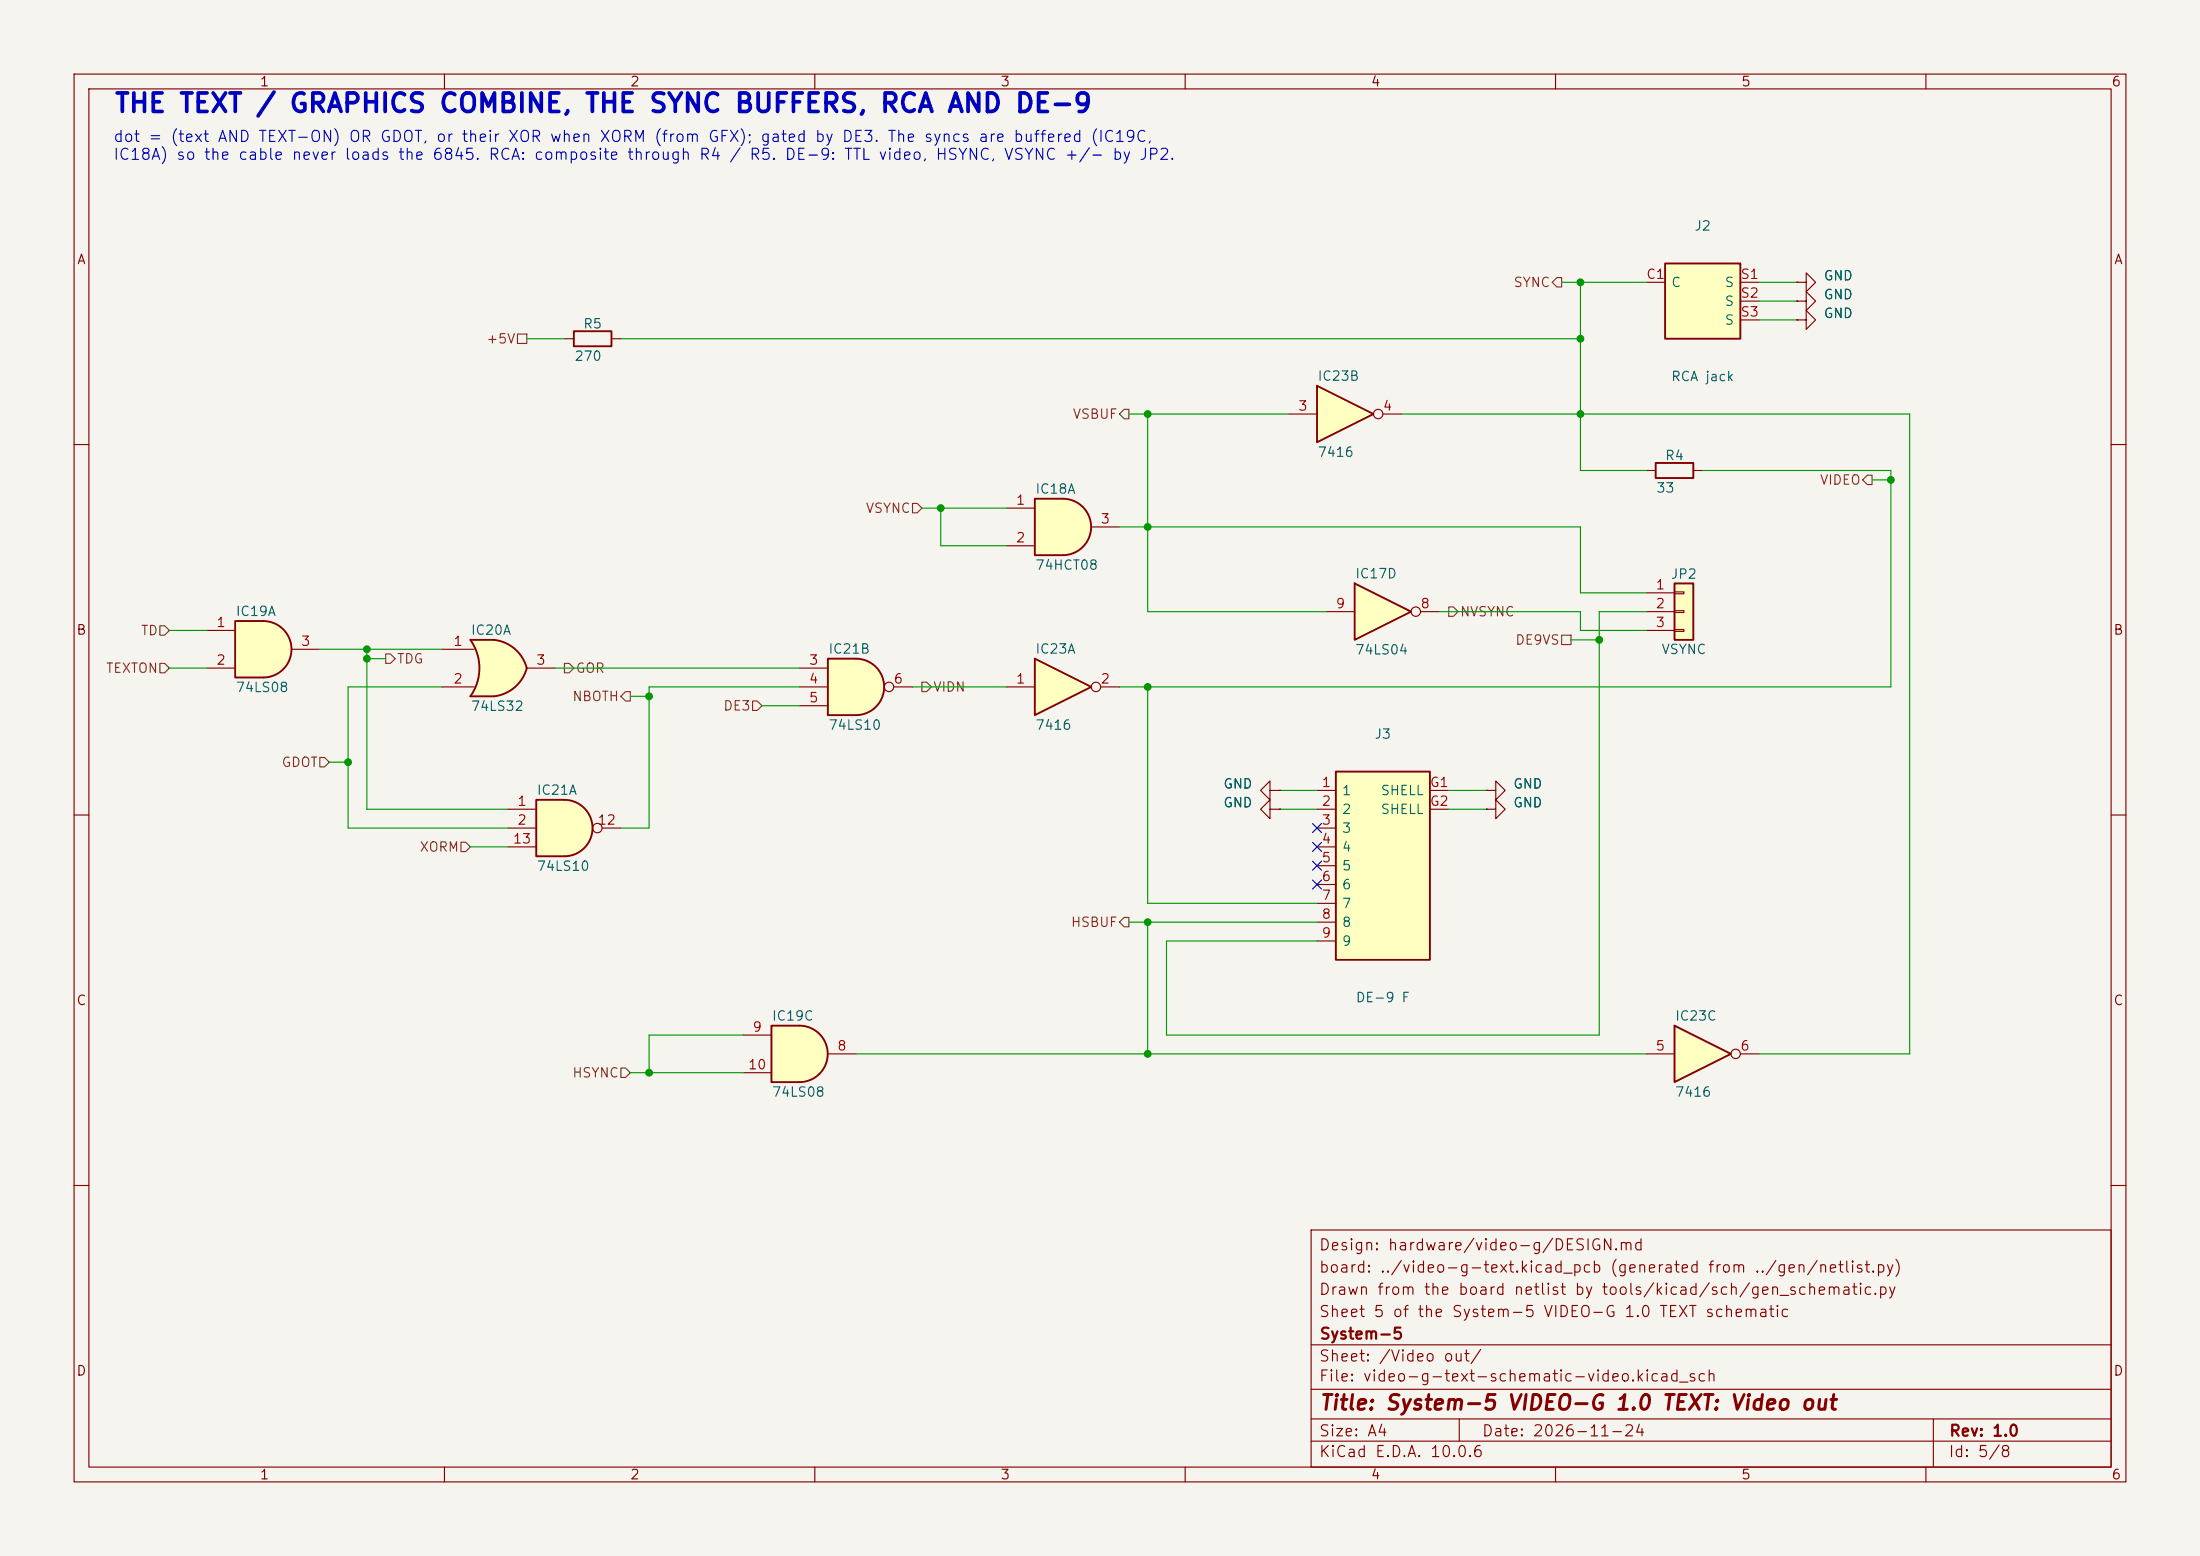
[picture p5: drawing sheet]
<svg xmlns="http://www.w3.org/2000/svg" width="297mm" height="210mm" viewBox="0 0 297 210" stroke-linecap="round" stroke-linejoin="round" font-family="sans-serif">
<path d="M0 0h297v210h-297z" fill="#f5f4ef" stroke="#f5f4ef" stroke-width=".14"/>
<g fill="none" stroke="#840000" stroke-width=".15">
<path d="M10 10h277v190h-277zM12 12h273v186h-273zM60 10v2M110 10v2M160 10v2M210 10v2M260 10v2M10 60h2M285 60h2M10 110h2M285 110h2M10 160h2"/>
<path d="M177 166h108v32h-108zM285 160h2M60 198v2M110 198v2M160 198v2M177 194.5h108M177 191.5h108M177 187.5h108M177 181.5h108M197 191.5v3M210 198v2M260 198v2"/>
<path d="M261 191.5v6.5"/>
</g>
<path d="M35.6 83.8a3.8 3.8 0 0 1 3.8 3.8 3.8 3.8 0 0 1-3.8 3.8z" fill="#ffffc2" stroke="#ffffc2" stroke-width=".14"/>
<path d="M31.7 83.8h3.9v7.6h-3.9z" fill="#ffffc2"/>
<path d="M31.7 83.8h3.9a3.8 3.8 0 0 1 3.8 3.8 3.8 3.8 0 0 1-3.8 3.8h-3.9z" fill="none" stroke="#840000" stroke-width=".25"/>
<path d="M27.9 85.1h3.8M27.9 90.2h3.8M39.4 87.6h3.8" fill="none" stroke="#840000" stroke-width=".15"/>
<path d="M143.5 67.3a3.8 3.8 0 0 1 3.8 3.8 3.8 3.8 0 0 1-3.8 3.8z" fill="#ffffc2" stroke="#ffffc2" stroke-width=".14"/>
<path d="M139.7 67.3h3.8v7.6h-3.8z" fill="#ffffc2"/>
<path d="M139.7 67.3h3.8a3.8 3.8 0 0 1 3.8 3.8 3.8 3.8 0 0 1-3.8 3.8h-3.8z" fill="none" stroke="#840000" stroke-width=".25"/>
<path d="M135.9 68.6h3.8M135.9 73.7h3.8M147.3 71.1h3.8" fill="none" stroke="#840000" stroke-width=".15"/>
<path d="M76.2 108a3.8 3.8 0 0 1 3.8 3.8 3.8 3.8 0 0 1-3.8 3.8z" fill="#ffffc2" stroke="#ffffc2" stroke-width=".14"/>
<path d="M72.4 108h3.8v7.6h-3.8z" fill="#ffffc2"/>
<path d="M72.4 108h3.8a3.8 3.8 0 0 1 3.8 3.8 3.8 3.8 0 0 1-3.8 3.8h-3.8z" fill="none" stroke="#840000" stroke-width=".25"/>
<g fill="none" stroke="#840000" stroke-width=".15">
<path d="M68.6 109.2h3.8M68.6 111.8h3.8M68.6 114.3h3.8M81.3 111.8h2.5"/>
<circle cx="80.6" cy="111.8" r=".63"/>
</g>
<path d="M107.9 138.4a3.8 3.8 0 0 1 3.8 3.8 3.8 3.8 0 0 1-3.8 3.9z" fill="#ffffc2" stroke="#ffffc2" stroke-width=".14"/>
<path d="M104.1 138.4h3.8v7.7h-3.8z" fill="#ffffc2"/>
<path d="M104.1 138.4h3.8a3.8 3.8 0 0 1 3.8 3.8 3.8 3.8 0 0 1-3.8 3.9h-3.8z" fill="none" stroke="#840000" stroke-width=".25"/>
<path d="M100.3 139.7h3.8M100.3 144.8h3.8M111.8 142.2h3.8" fill="none" stroke="#840000" stroke-width=".15"/>
<path d="M115.6 88.9a3.8 3.8 0 0 1 3.8 3.8 3.8 3.8 0 0 1-3.8 3.8z" fill="#ffffc2" stroke="#ffffc2" stroke-width=".14"/>
<path d="M111.8 88.9h3.8v7.6h-3.8z" fill="#ffffc2"/>
<path d="M77.5 44.7h5v2h-5zM111.8 88.9h3.8a3.8 3.8 0 0 1 3.8 3.8 3.8 3.8 0 0 1-3.8 3.8h-3.8z" fill="none" stroke="#840000" stroke-width=".25"/>
<g fill="none" stroke="#840000" stroke-width=".15">
<path d="M242.6 38.1h1.2v-1.3l1.3 1.3-1.3 1.3v-1.3M242.6 38.1h.1M76.2 45.7h1.3M82.5 45.7h1.3M242.6 40.6h1.2v-1.2l1.3 1.2-1.3 1.3v-1.3M242.6 40.6h.1M242.6 43.2h1.2v-1.3l1.3 1.3-1.3 1.3v-1.3M242.6 43.2h.1M107.9 90.2h3.9M107.9 92.7h3.9M107.9 95.3h3.9M120.6 92.7h2.6"/>
<circle cx="120" cy="92.7" r=".63"/>
</g>
<path d="M224.8 35.6h10.1v10.1h-10.1z" fill="#ffffc2"/>
<path d="M224.8 35.6h10.1v10.1h-10.1zM223.5 62.5h5.1v2h-5.1z" fill="none" stroke="#840000" stroke-width=".25"/>
<path d="M222.2 38.1h2.6M234.9 38.1h2.6M234.9 40.6h2.6M234.9 43.2h2.6M222.2 63.5h1.3M228.6 63.5h1.3" fill="none" stroke="#840000" stroke-width=".15"/>
<path d="M63.5 86.4h3.2M63.5 94h3.2" fill="none" stroke="#ffffc2" stroke-width=".14"/>
<g fill="#ffffc2" stroke="#ffffc2" stroke-width=".14">
<path d="M66.1 88.8l5 1.4a5.2 5.2 0 0 1-4.4 3.8z"/>
<path d="M66.7 86.4a5.1 5.1 0 0 1 4.4 3.8l-5 1.3z"/>
</g>
<path d="M63.5 86.4h3.2v7.6h-3.2a6.7 6.7 0 0 0 0-7.6z" fill="#ffffc2"/>
<path d="M63.5 86.4h3.2a5.1 5.1 0 0 1 4.4 3.8 5.2 5.2 0 0 1-4.4 3.8h-3.2a6.6 6.6 0 0 0 0-7.6z" fill="none" stroke="#840000" stroke-width=".25"/>
<path d="M59.7 87.6h4.3M59.7 92.7h4.3M71.1 90.2h3.8" fill="none" stroke="#840000" stroke-width=".15"/>
<path d="M177.8 52.1l7.6 3.8-7.6 3.8z" fill="#ffffc2"/>
<path d="M177.8 52.1l7.6 3.8-7.6 3.8z" fill="none" stroke="#840000" stroke-width=".25"/>
<g fill="none" stroke="#840000" stroke-width=".15">
<path d="M174 55.9h3.8M186.7 55.9h2.5"/>
<circle cx="186.1" cy="55.9" r=".63"/>
</g>
<path d="M139.7 88.9l7.6 3.8-7.6 3.8z" fill="#ffffc2"/>
<path d="M139.7 88.9l7.6 3.8-7.6 3.8z" fill="none" stroke="#840000" stroke-width=".25"/>
<g fill="none" stroke="#840000" stroke-width=".15">
<path d="M135.9 92.7h3.8M148.6 92.7h2.5"/>
<circle cx="148" cy="92.7" r=".63"/>
</g>
<path d="M226.1 78.7h2.5v7.7h-2.5z" fill="#ffffc2"/>
<path d="M226.1 78.7h2.5v7.7h-2.5z" fill="none" stroke="#840000" stroke-width=".25"/>
<path d="M226.1 79.9h1.2v.2h-1.2zM222.2 80h3.9M222.2 82.6h3.9M222.2 85.1h3.9M226.1 82.4h1.2v.3h-1.2zM226.1 85h1.2v.2h-1.2z" fill="none" stroke="#840000" stroke-width=".15"/>
<path d="M182.9 78.7l7.6 3.9-7.6 3.8z" fill="#ffffc2"/>
<path d="M182.9 78.7l7.6 3.9-7.6 3.8z" fill="none" stroke="#840000" stroke-width=".25"/>
<g fill="none" stroke="#840000" stroke-width=".15">
<path d="M179.1 82.6h3.8M191.8 82.6h2.5"/>
<circle cx="191.1" cy="82.5" r=".63"/>
</g>
<path d="M226.1 138.4l7.6 3.8-7.6 3.9z" fill="#ffffc2"/>
<path d="M226.1 138.4l7.6 3.8-7.6 3.9z" fill="none" stroke="#840000" stroke-width=".25"/>
<g fill="none" stroke="#840000" stroke-width=".15">
<path d="M200.7 109.2h1.2v-1.2l1.3 1.2-1.3 1.3v-1.3M200.7 109.2h.1M200.7 106.7h1.2v-1.3l1.3 1.3-1.3 1.3v-1.3M200.7 106.7h.1M222.2 142.2h3.9M234.9 142.2h2.6"/>
<circle cx="234.3" cy="142.2" r=".63"/>
</g>
<path d="M180.3 104.1h12.7v25.4h-12.7z" fill="#ffffc2"/>
<path d="M180.3 104.1h12.7v25.4h-12.7z" fill="none" stroke="#840000" stroke-width=".25"/>
<g fill="none" stroke="#840000" stroke-width=".15">
<path d="M242.6 38.1h.1M242.6 43.2h.1M242.6 40.6h.1M171.4 106.7v-1.3l-1.2 1.3 1.2 1.3v-1.3h1.3M171.4 109.2v-1.2l-1.2 1.2 1.2 1.3v-1.3h1.3M172.7 106.7h.1M172.7 109.2h.1M177.8 106.7h2.5M177.8 109.2h2.5M177.8 111.8h2.5M177.8 114.3h2.5M177.8 116.8h2.5"/>
<path d="M177.8 119.4h2.5M193 106.7h2.6M193 109.2h2.6M200.7 106.7h.1M200.7 109.2h.1M177.8 121.9h2.5M177.8 124.5h2.5M177.8 127h2.5"/>
</g>
<g fill="none" stroke="#725600" stroke-width=".15">
<path d="M209.5 38.1l.7-.6h.6v1.2h-.6zM69.8 45.1h1.3v1.3h-1.3zM151.8 55.2h.6v1.3h-.6l-.7-.6zM123.2 67.9h.6l.7 .7-.7 .6h-.6zM252.1 64.1h.6v1.3h-.6l-.6-.6zM21.6 89.5h.6l.7 .7-.7 .6h-.6zM21.6 84.5h.6l.7 .6-.7 .6h-.6zM52.1 88.3h.6l.6 .6-.6 .6h-.6zM76.2 89.5h.6l.7 .7-.7 .6h-.6zM84.5 93.3h.6v1.3h-.6l-.7-.6zM101.6 94.6h.6l.7 .7-.7 .6h-.6zM124.5 92.1h.6l.6 .6-.6 .6h-.6z"/>
<path d="M195.6 81.9h.6l.6 .7-.6 .6h-.6zM210.8 85.7h1.3v1.3h-1.3zM43.2 102.2h.6l.6 .7-.6 .6h-.6zM62.2 113.7h.7l.6 .6-.6 .6h-.7zM151.8 123.8h.6v1.3h-.6l-.7-.6zM83.8 144.1h.7l.6 .7-.6 .6h-.7z"/>
</g>
<g fill="none" stroke="#009600" stroke-width=".15">
<path d="M210.8 38.1h11.4M213.4 38.1v25.4h8.8M237.5 38.1h5.1M71.1 45.7h5.1M83.8 45.7h129.6M152.4 55.9h21.6M154.9 55.9v26.7h24.2M189.2 55.9h68.6v86.3h-20.3M237.5 43.2h5.1M237.5 40.6h5.1M124.5 68.6h11.4M127 68.6v5.1h8.9"/>
<path d="M151.1 71.1h62.3v8.9h8.8M229.9 63.5h25.4v29.2h-104.2M252.7 64.8h2.6M22.9 85.1h5M22.9 90.2h5M43.2 87.6h16.5M49.5 87.6v21.6h19.1M49.5 88.9h2.6M59.7 92.7h-12.7v19.1h21.6M74.9 90.2h33M85.1 94h2.5M102.9 95.3h5"/>
<path d="M107.9 92.7h-20.3v19.1h-3.8M123.2 92.7h12.7M154.9 92.7v29.2h22.9M194.3 82.6h19.1v2.5h8.8M212.1 86.4h3.8M222.2 82.6h-6.3v57.1h-58.4v-12.7h20.3M44.4 102.9h2.6M63.5 114.3h5.1M172.7 106.7h5.1M172.7 109.2h5.1M195.6 106.7h5.1M195.6 109.2h5.1"/>
<path d="M100.3 139.7h-12.7v5.1M152.4 124.5h25.4M154.9 124.5v17.7M85.1 144.8h15.2M115.6 142.2h106.6"/>
</g>
<path d="M177.2 111.2l1.2 1.2M177.2 113.7l1.2 1.2M177.2 116.2l1.2 1.2M177.2 118.8l1.2 1.2M178.4 111.2l-1.2 1.2M178.4 113.7l-1.2 1.2M178.4 116.2l-1.2 1.2M178.4 118.8l-1.2 1.2" fill="none" stroke="#000084" stroke-width=".15"/>
<g fill="#009600" stroke="#009600" stroke-width=".14">
<circle cx="49.5" cy="87.6" r=".46"/>
<circle cx="49.5" cy="88.9" r=".46"/>
<circle cx="47" cy="102.9" r=".46"/>
<circle cx="154.9" cy="142.2" r=".46"/>
<circle cx="154.9" cy="124.5" r=".46"/>
<circle cx="154.9" cy="92.7" r=".46"/>
<circle cx="154.9" cy="55.9" r=".46"/>
<circle cx="154.9" cy="71.1" r=".46"/>
<circle cx="213.4" cy="38.1" r=".46"/>
<circle cx="215.9" cy="86.4" r=".46"/>
<circle cx="255.3" cy="64.8" r=".46"/>
<circle cx="213.4" cy="45.7" r=".46"/>
<circle cx="213.4" cy="55.9" r=".46"/>
<circle cx="127" cy="68.6" r=".46"/>
<circle cx="87.6" cy="144.8" r=".46"/>
<circle cx="87.6" cy="94" r=".46"/>
</g>
<text font-size="2.5" fill="#0000c2" x="15.3" y="15.8">THE TEXT / GRAPHICS COMBINE, THE SYNC BUFFERS, RCA AND DE-9</text>
<text font-size="2" fill="#840000" x="178" y="190.8">Title: System-5 VIDEO-G 1.0 TEXT: Video out</text>
<g font-size="1.5" fill="#0000c2">
<text x="15.2" y="19.5">dot = (text AND TEXT-ON) OR GDOT, or their XOR when XORM (from GFX); gated by DE3. The syncs are buffered (IC19C,</text>
<text x="15.2" y="22">IC18A) so the cable never loads the 6845. RCA: composite through R4 / R5. DE-9: TTL video, HSYNC, VSYNC +/- by JP2.</text>
</g>
<g font-size="1.5" fill="#840000">
<text x="178" y="172.1">board: ../video-g-text.kicad_pcb (generated from ../gen/netlist.py)</text>
<text x="178" y="169.1">Design: hardware/video-g/DESIGN.md</text>
<text x="178" y="178.1">Sheet 5 of the System-5 VIDEO-G 1.0 TEXT schematic</text>
<text x="178" y="175.1">Drawn from the board netlist by tools/kicad/sch/gen_schematic.py</text>
<text x="178" y="184.1">Sheet: /Video out/</text>
<text x="178" y="181.1">System-5</text>
<text x="178" y="186.8">File: video-g-text-schematic-video.kicad_sch</text>
<text x="178" y="197">KiCad E.D.A. 10.0.6</text>
<text x="178" y="194.2">Size: A4</text>
<text x="200" y="194.2">Date: 2026-11-24</text>
<text x="263" y="197">Id: 5/8</text>
<text x="263" y="194.2">Rev: 1.0</text>
</g>
<g font-size="1.3" fill="#840000">
<text x="35" y="12">1</text>
<text x="85" y="12">2</text>
<text x="135" y="12">3</text>
<text x="185" y="12">4</text>
<text x="235" y="12">5</text>
<text x="285" y="12">6</text>
<text x="10.3" y="36">A</text>
<text x="285.3" y="36">A</text>
<text x="10.2" y="86">B</text>
<text x="285.2" y="86">B</text>
<text x="10.2" y="136">C</text>
<text x="285.2" y="136">C</text>
<text x="10.2" y="186">D</text>
<text x="285.2" y="186">D</text>
<text x="35" y="200">1</text>
<text x="85" y="200">2</text>
<text x="135" y="200">3</text>
<text x="185" y="200">4</text>
<text x="235" y="200">5</text>
<text x="285" y="200">6</text>
</g>
<g font-size="1.3" fill="#006464">
<text x="228.7" y="31.4">J2</text>
<text x="225.5" y="39.1">C</text>
<text x="232.8" y="39.1">S</text>
<text x="232.8" y="41.6">S</text>
<text x="246.1" y="40.7">GND</text>
<text x="246.1" y="38.2">GND</text>
<text x="78.6" y="44.7">R5</text>
<text x="232.8" y="44.1">S</text>
<text x="246.1" y="43.2">GND</text>
<text x="77.5" y="49">270</text>
<text x="177.8" y="51.7">IC23B</text>
<text x="225.5" y="51.8">RCA jack</text>
<text x="177.8" y="62">7416</text>
<text x="224.7" y="62.4">R4</text>
<text x="139.7" y="66.9">IC18A</text>
<text x="223.5" y="66.8">33</text>
<text x="139.7" y="77.2">74HCT08</text>
<text x="31.7" y="83.5">IC19A</text>
<text x="182.9" y="78.4">IC17D</text>
<text x="225.5" y="78.4">JP2</text>
<text x="63.5" y="86">IC20A</text>
<text x="111.7" y="88.5">IC21B</text>
<text x="139.7" y="88.5">IC23A</text>
<text x="182.9" y="88.6">74LS04</text>
<text x="224.2" y="88.6">VSYNC</text>
<text x="31.7" y="93.7">74LS08</text>
<text x="63.5" y="96.3">74LS32</text>
<text x="111.7" y="98.8">74LS10</text>
<text x="139.7" y="98.8">7416</text>
<text x="185.5" y="100">J3</text>
<text x="72.4" y="107.6">IC21A</text>
<text x="165.1" y="106.7">GND</text>
<text x="181.1" y="107.6">1</text>
<text x="186.3" y="107.6">SHELL</text>
<text x="204.2" y="106.7">GND</text>
<text x="165.1" y="109.3">GND</text>
<text x="181.1" y="110.2">2</text>
<text x="181.1" y="112.7">3</text>
<text x="186.3" y="110.2">SHELL</text>
<text x="204.2" y="109.3">GND</text>
<text x="72.4" y="117.9">74LS10</text>
<text x="181.1" y="115.3">4</text>
<text x="181.1" y="117.8">5</text>
<text x="181.1" y="120.3">6</text>
<text x="181.1" y="122.9">7</text>
<text x="181.1" y="125.4">8</text>
<text x="181.1" y="128">9</text>
<text x="182.9" y="135.6">DE-9 F</text>
<text x="104.1" y="138.1">IC19C</text>
<text x="226" y="138.1">IC23C</text>
<text x="104.1" y="148.3">74LS08</text>
<text x="226" y="148.3">7416</text>
</g>
<g font-size="1.3" fill="#725600">
<text x="204.2" y="39.1">SYNC</text>
<text x="65.6" y="46.7">+5V</text>
<text x="144.7" y="56.8">VSBUF</text>
<text x="245.6" y="65.7">VIDEO</text>
<text x="116.8" y="69.5">VSYNC</text>
<text x="197" y="83.5">NVSYNC</text>
<text x="18.9" y="86.1">TD</text>
<text x="53.5" y="89.9">TDG</text>
<text x="204.5" y="87.3">DE9VS</text>
<text x="14.2" y="91.1">TEXTON</text>
<text x="77.2" y="94.9">NBOTH</text>
<text x="77.6" y="91.1">GOR</text>
<text x="125.9" y="93.7">VIDN</text>
<text x="97.6" y="96.2">DE3</text>
<text x="37.9" y="103.8">GDOT</text>
<text x="56.6" y="115.3">XORM</text>
<text x="144.5" y="125.4">HSBUF</text>
<text x="77.2" y="145.7">HSYNC</text>
</g>
<g font-size="1.3" fill="#a90000">
<text x="222.2" y="38">C1</text>
<text x="234.9" y="38">S1</text>
<text x="234.9" y="40.5">S2</text>
<text x="234.9" y="43">S3</text>
<text x="175.2" y="55.7">3</text>
<text x="186.6" y="55.7">4</text>
<text x="137.1" y="68.4">1</text>
<text x="148.5" y="71">3</text>
<text x="137.1" y="73.5">2</text>
<text x="180.2" y="82.4">9</text>
<text x="191.7" y="82.4">8</text>
<text x="223.4" y="79.9">1</text>
<text x="223.4" y="82.4">2</text>
<text x="29.1" y="85">1</text>
<text x="40.5" y="87.5">3</text>
<text x="61.1" y="87.5">1</text>
<text x="223.4" y="85">3</text>
<text x="29.1" y="90">2</text>
<text x="61.1" y="92.6">2</text>
<text x="72.3" y="90">3</text>
<text x="109.1" y="90">3</text>
<text x="109.1" y="92.6">4</text>
<text x="109.1" y="95.1">5</text>
<text x="120.6" y="92.6">6</text>
<text x="137.1" y="92.6">1</text>
<text x="148.5" y="92.6">2</text>
<text x="178.3" y="106.5">1</text>
<text x="192.9" y="106.5">G1</text>
<text x="69.8" y="109.1">1</text>
<text x="69.8" y="111.6">2</text>
<text x="80.6" y="111.6">12</text>
<text x="178.3" y="109.1">2</text>
<text x="178.3" y="111.6">3</text>
<text x="192.9" y="109.1">G2</text>
<text x="69.1" y="114.2">13</text>
<text x="178.3" y="114.2">4</text>
<text x="178.3" y="116.7">5</text>
<text x="178.3" y="119.2">6</text>
<text x="178.3" y="121.8">7</text>
<text x="178.3" y="124.3">8</text>
<text x="178.3" y="126.9">9</text>
<text x="101.5" y="139.6">9</text>
<text x="112.9" y="142.1">8</text>
<text x="223.4" y="142.1">5</text>
<text x="234.9" y="142.1">6</text>
<text x="100.9" y="144.6">10</text>
</g>
</svg>
